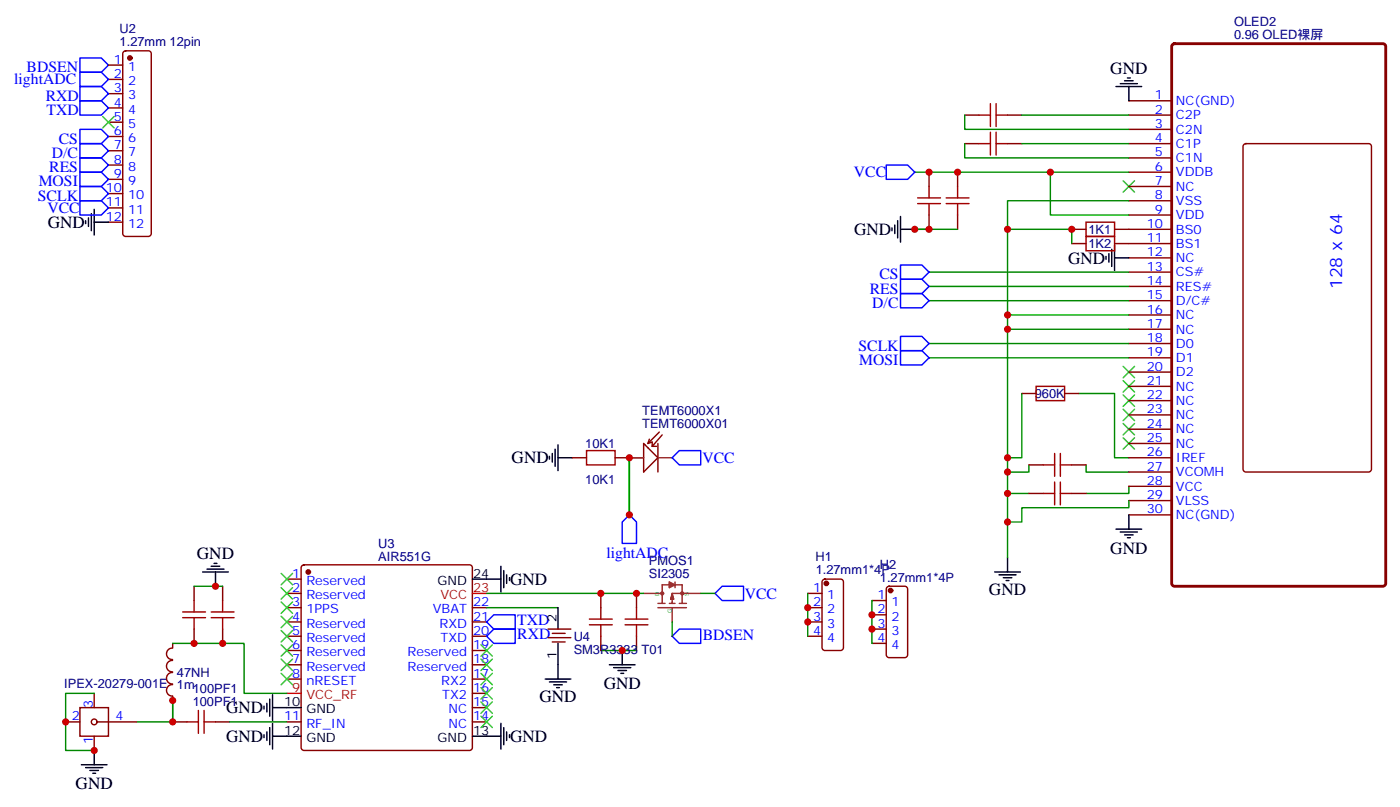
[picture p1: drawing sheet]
<svg xmlns="http://www.w3.org/2000/svg" width="346mm" height="199mm" viewBox="0 0 346 199" stroke-linecap="round" stroke-linejoin="round" font-family="sans-serif">
<g fill="none" stroke="#008700" stroke-width=".35">
<path d="M238.5 35.5v3.5h40.5M238.5 28.4v3.6h40.5M252.6 35.5h26.4M252.6 28.4h26.4M226.1 42.5h52.9M226.1 56.7h10.6M249.1 56.7h15.8v3.5M259.6 42.5v10.6h19.4M279 49.6h-29.9v88.2M229.7 74.3h49.3M229.7 70.8h49.3M229.7 67.2h49.3"/>
<path d="M249.1 77.8h29.9M229.7 88.4h49.3M229.7 84.9h49.3M249.1 81.4h29.9M252.6 97.2v15.9h-3.5M266.7 97.2h8.8v15.9h3.5M155.6 113.1v14.1M254.4 114.9v1.7h-5.3M268.5 114.9v1.7h10.5M249.1 121.9h5.3M279 120.2v1.7h-10.5M279 123.7v1.7h-26.4v3.6h-3.5"/>
<path d="M42.7 159h17.6v12.3h10.6M48 144.9h7M120.3 146.6h38.8M120.3 150.1h17.6M166.2 153.7v3.5M173.2 146.6h3.5M199.7 146.6v10.6M215.5 148.4v10.6M23.3 171.3h-7.1v14.1h7.1M33.9 178.4h8.8v-5.3v5.3M56.8 178.4h14.1M148.5 160.7h8.8"/>
</g>
<g fill="none" stroke="#a10000" stroke-width=".35">
<path d="M242 35.5h2.8M242 28.4h2.8M244.8 25.6v5.7M244.8 32.7v5.6M246.2 35.5h2.9M246.2 25.6v5.7M246.2 32.7v5.6M246.2 28.4h2.9M226.8 50.3h5.7M226.8 48.9h5.7M229.7 46.1v2.8M229.7 50.3v2.8"/>
<path d="M233.9 50.3h5.6M233.9 48.9h5.6M236.7 46.1v2.8M236.7 50.3v2.8M268.5 54.9h7v3.5h-7zM268.5 58.4h7v3.5h-7zM256.1 95.5h7.1v3.5h-7.1zM145 111.3h7v3.6h-7zM257.9 114.9h2.8M260.7 112v5.7M260.7 119.1v5.6M262.1 114.9h2.8"/>
<path d="M262.1 112v5.7M262.1 119.1v5.6M257.9 121.9h2.8M262.1 121.9h2.8M45.2 152.6h5.6M45.2 151.2h5.6M48 148.4v2.8M48 152.6v2.8M52.2 152.6h5.7M52.2 151.2h5.7M55 148.4v2.8M55 152.6v2.8"/>
<path d="M145.7 154.4h5.6M145.7 153h5.6M148.5 150.1v2.9M148.5 154.4v2.8M154.5 154.4h5.7M154.5 153h5.7M157.3 150.1v2.9M157.3 154.4v2.8M46.2 178.4h2.8M49 175.5v5.7M50.4 178.4h2.9M50.4 175.5v5.7"/>
</g>
<g fill="none" stroke="#870000" stroke-width=".35">
<path d="M26.8 16.1h3.5M26.8 19.6h3.5M30.6 12.8l.4-.2h5.7a.71 .71 0 0 1 .7 .7v44.4a.76 .76 0 0 1-.7 .7h-5.7a.76 .76 0 0 1-.7-.7v-44.4zM26.8 23.1h3.5M26.8 26.7h3.5M26.8 30.2h3.5M26.8 33.7h3.5M26.8 37.3h3.5M238.5 35.5h3.5M238.5 28.4h3.5M249.1 35.5h3.5M249.1 28.4h3.5"/>
<path d="M279 35.5h10.6M279 28.4h10.6M279 24.9h10.6M279 32h10.6M279 39h10.6M307.5 35.7l.5-.2h30.3a.71 .71 0 0 1 .7 .7v79.7a.76 .76 0 0 1-.7 .7h-30.3a.76 .76 0 0 1-.7-.7v-79.7zM26.8 40.8h3.5M26.8 44.3h3.5M26.8 47.8h3.5M26.8 51.4h3.5M26.8 54.9h3.5M229.7 42.5v3.6"/>
<path d="M229.7 53.1v3.6M236.7 42.5v3.6M236.7 53.1v3.6M264.9 56.7h3.6M275.5 56.7h14.1M279 42.5h10.6M279 46.1h10.6M279 49.6h10.6M279 53.1h10.6M264.9 60.2h3.6M275.5 60.2h14.1M279 63.7h10.6"/>
<path d="M279 67.2h10.6M279 70.8h10.6M279 74.3h10.6M279 77.8h10.6M252.6 97.2h3.5M263.2 97.2h3.5M279 81.4h10.6M279 84.9h10.6M279 88.4h10.6M279 91.9h10.6M279 95.5h10.6M279 99h10.6"/>
<path d="M141.5 113.1h3.5M152 113.1h3.6M159.1 109.6l3.5 3.5-3.5 3.5zM160.2 109.6l1-.4v1.1M160.5 108.5l-.3 1.1M161.2 110.3h1.1M162.6 109.6v7M163 106.8l-2.8 2.8M163.7 107.5l-2.5 2.8M254.4 114.9h3.5M264.9 114.9h3.6M279 102.5h10.6"/>
<path d="M279 106h10.6M279 109.6h10.6M279 113.1h10.6M279 116.6h10.6M74.7 139.8l.4-.2h41a.71 .71 0 0 1 .7 .7v44.4a.76 .76 0 0 1-.7 .7h-41a.76 .76 0 0 1-.7-.7v-44.4zM254.4 121.9h3.5M264.9 121.9h3.6M279 120.2h10.6M279 123.7h10.6M279 127.2h10.6M42.7 159v1M48 144.9v3.5"/>
<path d="M48 155.4v3.6M55 144.9v3.5M55 155.4v3.6M70.9 146.6h3.5M70.9 150.1h3.5M70.9 153.7h3.5M70.9 157.2h3.5M70.9 143.1h3.5M116.8 150.1h3.5M116.8 153.7h3.5M116.8 157.2h3.5M135.5 155.4h5.6"/>
<path d="M135.5 157.6h5.6M136.5 158.6h3.2M136.5 156.5h3.2M148.5 146.6v3.5M148.5 157.2v3.5M157.3 146.6v3.5M157.3 157.2v3.5M199.7 146.6h3.5M199.7 150.1h3.5M199.7 153.7h3.5M199.7 157.2h3.5M203.4 143.3l.5-.2h3.9a.71 .71 0 0 1 .7 .7v16.2a.76 .76 0 0 1-.7 .7h-3.9a.76 .76 0 0 1-.7-.7v-16.2z"/>
<path d="M215.5 148.4h3.6M215.5 151.9h3.6M215.5 155.4h3.6M215.5 159h3.6M219.3 145.1l.5-.2h3.9a.71 .71 0 0 1 .7 .7v16.2a.76 .76 0 0 1-.7 .7h-3.9a.76 .76 0 0 1-.7-.7v-16.2zM16.2 178.4h3.6M19.8 174.8h7v7.1h-7zM23.3 171.3v3.5M24 178.4h9.9M42.7 166.2a1.41 1.41 0 0 0-1.5 1.4 1.41 1.41 0 0 0 1.5 1.4M42.7 163.2a1.41 1.41 0 0 0-1.5 1.4 1.41 1.41 0 0 0 1.5 1.4M42.7 169.2a1.41 1.41 0 0 0-1.5 1.4 1.41 1.41 0 0 0 1.5 1.4"/>
<path d="M42.7 160.1a1.41 1.41 0 0 0-1.5 1.4 1.41 1.41 0 0 0 1.5 1.4M42.7 178.4h3.5M42.7 172v1.1M53.3 178.4h3.5M70.9 178.4h3.5M70.9 160.7h3.5M70.9 164.3h3.5M70.9 167.8h3.5M116.8 178.4h3.5M116.8 160.7h3.5M116.8 164.3h3.5M116.8 167.8h3.5"/>
<path d="M116.8 174.8h3.5M116.8 171.3h3.5M23.3 181.9v3.5"/>
<circle cx="23.3" cy="178.4" r=".71"/>
</g>
<g fill="none" stroke="#3c3" stroke-width=".35">
<path d="M25.4 28.8l2.8 2.8M28.2 28.8l-2.8 2.8M277.6 44.7l2.9 2.8M280.5 44.7l-2.9 2.8M277.6 97.6l2.9 2.8M277.6 94.1l2.9 2.8M277.6 90.5l2.9 2.8M280.5 97.6l-2.9 2.8M280.5 94.1l-2.9 2.8M280.5 90.5l-2.9 2.8M277.6 108.2l2.9 2.8M277.6 104.6l2.9 2.9"/>
<path d="M277.6 101.1l2.9 2.8M280.5 108.2l-2.9 2.8M280.5 104.6l-2.9 2.9M280.5 101.1l-2.9 2.8M69.5 141.7l2.8 2.8M69.5 145.2l2.8 2.8M69.5 148.7l2.8 2.9M69.5 152.3l2.8 2.8M69.5 155.8l2.8 2.8M69.5 159.3l2.8 2.8M72.3 141.7l-2.8 2.8M72.3 145.2l-2.8 2.8"/>
<path d="M72.3 148.7l-2.8 2.9M72.3 152.3l-2.8 2.8M72.3 155.8l-2.8 2.8M72.3 159.3l-2.8 2.8M118.9 159.3l2.8 2.8M121.7 159.3l-2.8 2.8M69.5 162.8l2.8 2.9M69.5 166.4l2.8 2.8M72.3 162.8l-2.8 2.9M72.3 166.4l-2.8 2.8M118.9 162.8l2.8 2.9M118.9 166.4l2.8 2.8"/>
<path d="M118.9 169.9l2.8 2.8M118.9 173.4l2.8 2.8M118.9 177l2.8 2.8M121.7 162.8l-2.8 2.9M121.7 166.4l-2.8 2.8M121.7 169.9l-2.8 2.8M121.7 173.4l-2.8 2.8M121.7 177l-2.8 2.8"/>
</g>
<g fill="none" stroke="#000" stroke-width=".35">
<path d="M278 20h2.1M278.7 19.3h.7M275.9 21.4h6.3M276.9 20.7h4.3M279 21.4v3.5M21.2 54.5v.7M21.9 53.8v2.2M22.6 52.8v4.2M23.3 54.9h3.5M23.3 51.7v6.4M220.5 56.3v.7M221.2 55.6v2.1"/>
<path d="M221.9 54.5v4.3M222.6 56.7h3.5M222.6 53.5v6.3M273.4 63.4v.7M274.1 62.7v2.1M274.8 61.6v4.2M275.5 63.7h3.5M275.5 60.5v6.4M135.8 112.7v.8M136.5 112v2.2M137.2 111v4.2M137.9 113.1h3.6"/>
<path d="M137.9 109.9v6.4M52.2 139.9h2.1M52.9 139.2h.7M123.8 139.9v6.4M249.1 137.8v3.5M275.9 130.7h6.3M276.9 131.4h4.3M278 132.2h2.1M278.7 132.9h.7M279 127.2v3.5M50.1 141.3h6.3M51.2 140.6h4.2"/>
<path d="M53.3 141.3v3.6M116.8 143.1h7M124.5 141v4.2M125.2 142v2.1M125.9 142.7v.7M137.9 150.1v5.3M137.9 159v8.8M245.9 141.3h6.3M246.9 142h4.3M248 142.7h2.1M248.7 143.4h.7M65.3 174.5v.7"/>
<path d="M66 173.8v2.1M66.7 172.7v4.3M66.7 179.8v4.2M67.4 174.8h7M67.4 171.7v6.3M67.4 178.7v6.4M123.8 178.7v6.4M124.5 179.8v4.2M134.8 167.8h6.3M135.8 168.5h4.3M136.9 169.2h2.1M137.6 169.9h.7"/>
<path d="M150.6 164.3h6.4M151.7 165h4.2M152.8 165.7h2.1M153.5 166.4h.7M153.8 160.7v3.6M20.1 188.9h6.4M21.2 189.7h4.2M22.2 190.4h2.1M22.9 191.1h.7M23.3 185.4v3.5M65.3 181.5v.7M66 180.8v2.2"/>
<path d="M67.4 181.9h7M116.8 181.9h7M125.2 180.8v2.2M125.9 181.5v.7"/>
</g>
<path d="M289.9 11l.4-.2h51.5a.71 .71 0 0 1 .7 .7v132.6a.76 .76 0 0 1-.7 .8h-51.5a.76 .76 0 0 1-.7-.8v-132.6z" fill="none" stroke="#870000" stroke-width=".71"/>
<g fill="none" stroke="#00f" stroke-width=".35">
<path d="M19.8 14.3h5.2l1.8 1.8-1.8 1.8h-5.2zM19.8 17.9h5.2l1.8 1.7-1.8 1.8h-5.2zM19.8 39h5.2l1.8 1.8-1.8 1.7h-5.2zM19.8 35.5h5.2l1.8 1.8-1.8 1.7h-5.2zM19.8 32h5.2l1.8 1.7-1.8 1.8h-5.2zM19.8 21.4h5.2l1.8 1.7-1.8 1.8h-5.2zM19.8 24.9h5.2l1.8 1.8-1.8 1.7h-5.2zM19.8 49.6h5.2l1.8 1.8-1.8 1.7h-5.2zM19.8 46.1h5.2l1.8 1.7-1.8 1.8h-5.2zM19.8 42.5h5.2l1.8 1.8-1.8 1.8h-5.2zM219.1 40.8h5.3l1.7 1.7-1.7 1.8h-5.3zM222.6 72.5h5.3l1.8 1.8-1.8 1.8h-5.3z"/>
<path d="M222.6 69h5.3l1.8 1.8-1.8 1.7h-5.3zM222.6 65.5h5.3l1.8 1.7-1.8 1.8h-5.3zM222.6 86.6h5.3l1.8 1.8-1.8 1.8h-5.3zM222.6 83.1h5.3l1.8 1.8-1.8 1.7h-5.3zM166.2 113.1l1.7-1.8h5.3v3.6h-5.3zM155.6 127.2l1.7 1.8v5.3h-3.5v-5.3zM120.3 153.7l1.8-1.8h5.3v3.5h-5.3zM120.3 157.2l1.8-1.8h5.3v3.6h-5.3zM166.2 157.2l1.7-1.8h5.3v3.6h-5.3zM176.7 146.6l1.8-1.7h5.3v3.5h-5.3z"/>
</g>
<g fill="#870000" stroke="#870000" stroke-width=".35">
<circle cx="32.1" cy="14.3" r=".53"/>
<circle cx="204.3" cy="144.1" r=".53"/>
<circle cx="220.1" cy="145.9" r=".53"/>
<circle cx="76.2" cy="141.3" r=".53"/>
</g>
<g fill="none" stroke="#8c2424" stroke-width=".35">
<path d="M155.6 113.1h3.5M162.6 113.1h3.6M159.1 146.6h4.6M162.6 149.1h1.8M162.6 150.1h7.1M163.7 149.1v-4.6h4.9v4.6M165.5 149.1h1.4M165.5 143.8l1.4 .7-1.4 .7zM165.5 144.1l.7 .4M165.8 148h.7M165.8 144.1l.4 .4M166.2 146.6h7"/>
<path d="M166.2 147v2.1M166.2 150.1v3.6M166.2 146.6l-.4 1.4M166.2 146.6l.3 1.4M166.2 147l.3 1M166.2 147l-.4 1M166.2 147.3l-.4 .7M166.2 144.5l-.7 .4M166.2 144.5l-.4 .4M166.9 143.8v1.4M167.9 149.1h1.8"/>
<circle cx="163.7" cy="146.6" r=".35"/>
<circle cx="168.6" cy="146.6" r=".35"/>
</g>
<path d="M116.8 146.6h3.5M70.9 171.3h3.5" fill="none" stroke="#f00" stroke-width=".35"/>
<g fill="#c00">
<circle cx="249.1" cy="121.9" r=".88"/>
<circle cx="249.1" cy="116.6" r=".88"/>
<circle cx="249.1" cy="113.1" r=".88"/>
<circle cx="249.1" cy="77.8" r=".88"/>
<circle cx="249.1" cy="81.4" r=".88"/>
<circle cx="259.6" cy="42.5" r=".88"/>
<circle cx="229.7" cy="42.5" r=".88"/>
<circle cx="236.7" cy="42.5" r=".88"/>
<circle cx="229.7" cy="56.7" r=".88"/>
<circle cx="226.1" cy="56.7" r=".88"/>
<circle cx="249.1" cy="129" r=".88"/>
<circle cx="249.1" cy="56.7" r=".88"/>
<circle cx="264.9" cy="56.7" r=".88"/>
<circle cx="199.7" cy="150.1" r=".88"/>
<circle cx="199.7" cy="153.7" r=".88"/>
<circle cx="215.5" cy="151.9" r=".88"/>
<circle cx="215.5" cy="155.4" r=".88"/>
<circle cx="155.6" cy="127.2" r=".88"/>
<circle cx="155.6" cy="113.1" r=".88"/>
<circle cx="42.7" cy="178.4" r=".88"/>
<circle cx="42.7" cy="173.1" r=".88"/>
<circle cx="55" cy="159" r=".88"/>
<circle cx="48" cy="159" r=".88"/>
<circle cx="53.3" cy="144.9" r=".88"/>
<circle cx="16.2" cy="178.4" r=".88"/>
<circle cx="23.3" cy="185.4" r=".88"/>
<circle cx="148.5" cy="146.6" r=".88"/>
<circle cx="157.3" cy="146.6" r=".88"/>
<circle cx="153.8" cy="160.7" r=".88"/>
</g>
<g font-size="4.2">
<text x="274.5" y="18.2">GND</text>
<text x="11.8" y="56.3">GND</text>
<text x="211.1" y="58.1">GND</text>
<text x="264.1" y="65.1">GND</text>
<text x="126.5" y="114.5">GND</text>
<text x="274.5" y="136.8">GND</text>
<text x="48.7" y="138.1">GND</text>
<text x="126.1" y="144.5">GND</text>
<text x="244.5" y="147">GND</text>
<text x="133.3" y="173.4">GND</text>
<text x="149.2" y="170.3">GND</text>
<text x="55.9" y="176.3">GND</text>
<text x="55.9" y="183.3">GND</text>
<text x="126.1" y="183.3">GND</text>
<text x="18.7" y="195.1">GND</text>
</g>
<text font-size="4.2" fill="#00f" x="331.8" y="71.5" transform="rotate(-90 331.8 71.5)">128 x 64</text>
<g font-size="3.9" fill="#00f">
<text x="6.6" y="17.9">BDSEN</text>
<text x="3.5" y="20.9">lightADC</text>
<text x="11.3" y="25">RXD</text>
<text x="11.5" y="28.5">TXD</text>
<text x="14.5" y="35.5">CS</text>
<text x="12.8" y="39">D/C</text>
<text x="9.6" y="46.1">MOSI</text>
<text x="12.2" y="42.5">RES</text>
<text x="211.1" y="43.8">VCC</text>
<text x="9.4" y="49.6">SCLK</text>
<text x="11.7" y="52.6">VCC</text>
<text x="217.4" y="69">CS</text>
<text x="215" y="72.5">RES</text>
<text x="215.6" y="76.1">D/C</text>
<text x="212.2" y="86.6">SCLK</text>
<text x="212.4" y="90.2">MOSI</text>
<text x="173.6" y="114.4">VCC</text>
<text x="149.9" y="138">lightADC</text>
<text x="184.1" y="147.9">VCC</text>
<text x="127.9" y="154.5">TXD</text>
<text x="127.9" y="158">RXD</text>
<text x="173.7" y="158.1">BDSEN</text>
</g>
<g font-size="3.2" fill="#000080">
<text x="29.6" y="11.3">1.27mm 12pin</text>
<text x="29.6" y="8.1">U2</text>
<text x="305" y="9.7">0.96 OLED裸屏</text>
<text x="305.1" y="6.5">OLED2</text>
<text x="269.1" y="57.8">1K1</text>
<text x="269.1" y="61.3">1K2</text>
<text x="255.8" y="98.4">960K</text>
<text x="158.8" y="105.7">TEMT6000X01</text>
<text x="158.8" y="102.5">TEMT6000X1</text>
<text x="144.7" y="110.7">10K1</text>
<text x="144.7" y="119.5">10K1</text>
<text x="93.5" y="135.3">U3</text>
<text x="93.5" y="138.5">AIR551G</text>
<text x="160.4" y="142.7">SI2305</text>
<text x="160.4" y="139.6">PMOS1</text>
<text x="201.6" y="138.7">H1</text>
<text x="201.6" y="141.9">1.27mm1*4P</text>
<text x="217.5" y="140.5">H2</text>
<text x="217.5" y="143.7">1.27mm1*4P</text>
<text x="141.8" y="161.5">SM3R3333 T01</text>
<text x="141.8" y="158.3">U4</text>
<text x="43.7" y="167.2">47NH</text>
<text x="15.9" y="169.9">IPEX-20279-001E</text>
<text x="43.7" y="170.3">1m</text>
<text x="47.6" y="171.3">100PF1</text>
<text x="47.6" y="174.5">100PF1</text>
</g>
<g font-size="3.2" fill="#00f">
<text x="28.1" y="15.7">1</text>
<text x="31.6" y="17.5">1</text>
<text x="28.1" y="19.3">2</text>
<text x="28.1" y="22.8">3</text>
<text x="31.6" y="21">2</text>
<text x="28.1" y="26.3">4</text>
<text x="28.1" y="29.8">5</text>
<text x="31.6" y="24.6">3</text>
<text x="31.6" y="28.1">4</text>
<text x="285.5" y="24.6">1</text>
<text x="285.5" y="28.1">2</text>
<text x="290.7" y="26">NC(GND)</text>
<text x="290.7" y="29.5">C2P</text>
<text x="28.1" y="33.4">6</text>
<text x="31.6" y="31.6">5</text>
<text x="31.6" y="35.1">6</text>
<text x="285.5" y="31.6">3</text>
<text x="285.5" y="35.1">4</text>
<text x="290.7" y="33">C2N</text>
<text x="28.1" y="36.9">7</text>
<text x="28.1" y="40.4">8</text>
<text x="31.6" y="38.7">7</text>
<text x="285.5" y="38.7">5</text>
<text x="290.7" y="36.5">C1P</text>
<text x="290.7" y="40.1">C1N</text>
<text x="26.1" y="47.5">10</text>
<text x="28.1" y="44">9</text>
<text x="31.6" y="42.2">8</text>
<text x="31.6" y="45.7">9</text>
<text x="285.5" y="42.2">6</text>
<text x="285.5" y="45.7">7</text>
<text x="290.7" y="43.6">VDDB</text>
<text x="290.7" y="47.1">NC</text>
<text x="26.1" y="51">11</text>
<text x="31.6" y="49.2">10</text>
<text x="31.6" y="52.8">11</text>
<text x="285.5" y="49.2">8</text>
<text x="285.5" y="52.8">9</text>
<text x="290.7" y="50.7">VSS</text>
<text x="26.1" y="54.5">12</text>
<text x="31.6" y="56.3">12</text>
<text x="283.5" y="56.3">10</text>
<text x="283.5" y="59.8">11</text>
<text x="290.7" y="54.2">VDD</text>
<text x="290.7" y="57.7">BS0</text>
<text x="283.5" y="63.4">12</text>
<text x="290.7" y="61.2">BS1</text>
<text x="290.7" y="64.8">NC</text>
<text x="283.5" y="66.9">13</text>
<text x="283.5" y="70.4">14</text>
<text x="290.7" y="68.3">CS#</text>
<text x="290.7" y="71.8">RES#</text>
<text x="283.5" y="73.9">15</text>
<text x="283.5" y="77.5">16</text>
<text x="290.7" y="75.4">D/C#</text>
<text x="283.5" y="81">17</text>
<text x="290.7" y="78.9">NC</text>
<text x="290.7" y="82.4">NC</text>
<text x="283.5" y="84.5">18</text>
<text x="283.5" y="88.1">19</text>
<text x="290.7" y="85.9">D0</text>
<text x="290.7" y="89.5">D1</text>
<text x="283.5" y="91.6">20</text>
<text x="283.5" y="95.1">21</text>
<text x="290.7" y="93">D2</text>
<text x="283.5" y="98.6">22</text>
<text x="290.7" y="96.5">NC</text>
<text x="290.7" y="100">NC</text>
<text x="283.5" y="102.2">23</text>
<text x="283.5" y="105.7">24</text>
<text x="290.7" y="103.6">NC</text>
<text x="290.7" y="107.1">NC</text>
<text x="283.5" y="109.2">25</text>
<text x="283.5" y="112.7">26</text>
<text x="290.7" y="110.6">NC</text>
<text x="283.5" y="116.3">27</text>
<text x="283.5" y="119.8">28</text>
<text x="290.7" y="114.2">IREF</text>
<text x="290.7" y="117.7">VCOMH</text>
<text x="283.5" y="123.3">29</text>
<text x="290.7" y="121.2">VCC</text>
<text x="290.7" y="124.7">VLSS</text>
<text x="283.5" y="126.9">30</text>
<text x="290.7" y="128.3">NC(GND)</text>
<text x="72.2" y="142.7">1</text>
<text x="72.2" y="146.3">2</text>
<text x="72.2" y="149.8">3</text>
<text x="75.7" y="144.5">Reserved</text>
<text x="75.7" y="148">Reserved</text>
<text x="116.9" y="149.8">22</text>
<text x="201" y="146.3">1</text>
<text x="201" y="149.8">2</text>
<text x="204.5" y="148">1</text>
<text x="216.9" y="148">1</text>
<text x="220.4" y="149.8">1</text>
<text x="72.2" y="153.3">4</text>
<text x="75.7" y="151.6">1PPS</text>
<text x="75.7" y="155.1">Reserved</text>
<text x="107" y="151.6">VBAT</text>
<text x="108.6" y="155.1">RXD</text>
<text x="116.9" y="153.3">21</text>
<text x="201" y="153.3">3</text>
<text x="204.5" y="151.6">2</text>
<text x="204.5" y="155.1">3</text>
<text x="216.9" y="151.6">2</text>
<text x="216.9" y="155.1">3</text>
<text x="220.4" y="153.3">2</text>
<text x="72.2" y="156.8">5</text>
<text x="72.2" y="160.4">6</text>
<text x="75.7" y="158.6">Reserved</text>
<text x="108.9" y="158.6">TXD</text>
<text x="116.9" y="160.4">19</text>
<text x="116.9" y="156.8">20</text>
<text x="201" y="156.8">4</text>
<text x="204.5" y="158.6">4</text>
<text x="216.9" y="158.6">4</text>
<text x="220.4" y="156.8">3</text>
<text x="220.4" y="160.4">4</text>
<text x="72.2" y="163.9">7</text>
<text x="72.2" y="167.4">8</text>
<text x="75.7" y="162.1">Reserved</text>
<text x="75.7" y="165.7">Reserved</text>
<text x="100.7" y="165.7">Reserved</text>
<text x="100.7" y="162.1">Reserved</text>
<text x="116.9" y="167.4">17</text>
<text x="116.9" y="163.9">18</text>
<text x="75.7" y="169.2">nRESET</text>
<text x="109.1" y="169.2">RX2</text>
<text x="109.3" y="172.7">TX2</text>
<text x="116.9" y="171">16</text>
<text x="17.7" y="178">2</text>
<text x="22.9" y="174.8" transform="rotate(-90 22.9 174.8)">3</text>
<text x="28.6" y="178">4</text>
<text x="70.2" y="178">11</text>
<text x="75.7" y="179.8">RF_IN</text>
<text x="110.9" y="179.8">NC</text>
<text x="110.9" y="176.2">NC</text>
<text x="116.9" y="178">14</text>
<text x="116.9" y="174.5">15</text>
<text x="22.9" y="183.9" transform="rotate(-90 22.9 183.9)">1</text>
</g>
<g font-size="3.2">
<text x="116.9" y="142.7">24</text>
<text x="108.2" y="144.5">GND</text>
<text x="137.6" y="153.7" transform="rotate(-90 137.6 153.7)">2</text>
<text x="137.6" y="162.7" transform="rotate(-90 137.6 162.7)">1</text>
<text x="70.2" y="174.5">10</text>
<text x="75.7" y="176.2">GND</text>
<text x="70.2" y="181.5">12</text>
<text x="75.7" y="183.3">GND</text>
<text x="108.2" y="183.3">GND</text>
<text x="116.9" y="181.5">13</text>
</g>
<g font-size="3.2" fill="#f00">
<text x="108.9" y="148">VCC</text>
<text x="116.9" y="146.3">23</text>
<text x="72.2" y="171">9</text>
<text x="75.7" y="172.7">VCC_RF</text>
</g>
<g font-size="1.4" fill="#238d23">
<text x="162.9" y="147.3" transform="rotate(-90 162.9 147.3)">D</text>
<text x="170.3" y="147.4" transform="rotate(-90 170.3 147.4)">S</text>
<text x="166.1" y="151.5" transform="rotate(-90 166.1 151.5)">G</text>
</g>
</svg>
